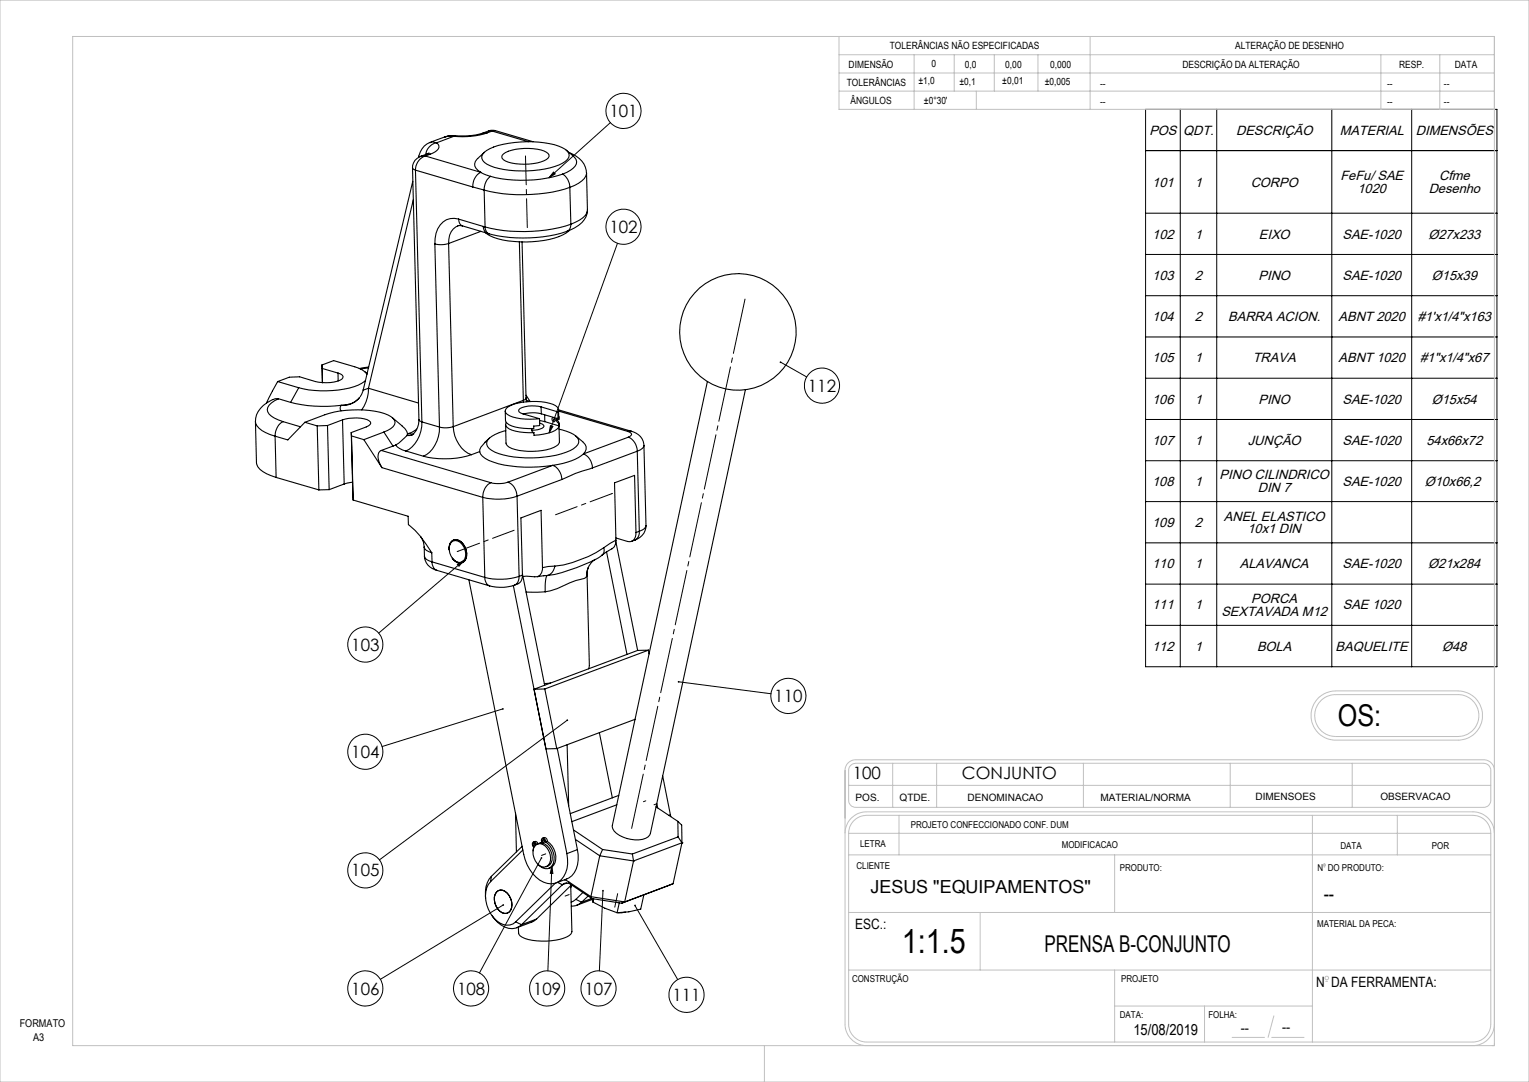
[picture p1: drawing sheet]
<svg xmlns="http://www.w3.org/2000/svg" width="420mm" height="297mm" viewBox="0 0 420 297" stroke-linecap="round" stroke-linejoin="round" font-family="sans-serif">
<g fill="none" stroke="#000" stroke-width=".27">
<path d="M167.7 33.7l-16.9 15.1M314.7 30h96.5v153h-96.5zM324.2 30v153M334.2 30v153M365.8 30v153M387.8 30v153M152 47.2l.5 .5-1.7 1.1zM314.7 58.5h96.5M411.2 41.3h-96.5M169.6 66.8l-18.8 52M314.7 69.8h96.5M214.4 99.4l7.2 4.1"/>
<path d="M314.7 81.2h96.5M314.7 92.5h96.5M151.2 116.8l.7 .2-1.1 1.8zM314.7 103.8h96.5M314.7 115.1h96.5M314.7 126.5h96.5M314.7 137.7h96.5M125.6 154.9l1.8-1-1.3 1.5zM127.4 153.9l-23.4 19.9M314.7 149h96.5M314.7 160.3h96.5M314.7 171.7h96.5"/>
<path d="M138.1 194.6l-33.1 10.3M155.8 197.7l-51.6 38.3M186.4 187.1l25.4 3.3M148.7 235.5l-17 31.6M151.6 237.7l-1.1 28.8M151.6 237.7l.3 2h-.7zM138.2 248.4l-33.7 20.4M165.6 244.5l-1 22M174.4 248.6l11.8 20.3"/>
<circle cx="171.3" cy="30.4" r="4.8"/>
<circle cx="171.3" cy="62.2" r="4.8"/>
<circle cx="225.8" cy="105.8" r="4.8"/>
<circle cx="100.4" cy="176.9" r="4.8"/>
<circle cx="216.6" cy="191" r="4.8"/>
<circle cx="100.4" cy="206.3" r="4.8"/>
<circle cx="100.4" cy="238.9" r="4.8"/>
<circle cx="100.4" cy="271.3" r="4.8"/>
<circle cx="129.4" cy="271.3" r="4.8"/>
<circle cx="150.3" cy="271.3" r="4.8"/>
<circle cx="164.4" cy="271.3" r="4.8"/>
<circle cx="188.6" cy="273.1" r="4.8"/>
</g>
<g fill="none" stroke="#c0c0c0" stroke-width=".27">
<path d="M0 0h420v297h-420zM20 10h390.5v277h-390.5zM230.5 15h180M230.5 10v20h180M251.1 15v15M262.1 15v10M273.1 15v10M285.1 15v10M299.4 10v20M379.3 15v15M395.5 15v15M230.5 25h180"/>
<path d="M230.5 20h180M268.2 25v5M362.2 191.6l2.1-1.5 1.8-.4 34.4-.1a6.8 6.8 0 0 1 6.7 6.8 6.8 6.8 0 0 1-6.7 6.8h-33.6a6.8 6.8 0 0 1-6.3-4.3 6.8 6.8 0 0 1 1.6-7.3zM363.1 192l1.5-.9 1.9-.4h34a5.8 5.8 0 0 1 5.7 5.7 5.8 5.8 0 0 1-5.7 5.8h-33.6a5.8 5.8 0 0 1-5.4-3.8 5.8 5.8 0 0 1 1.6-6.4zM233.1 215.6h176.4M233.5 210.3l.6-.5 1-.3h172.4l1.4 .5 .6 1.1v8.7l-.6 1.3-1.2 .5h-172.9l-1.2-.6-.5-1.2v-8.5zM245.2 209.5v12.1M257.3 209.5v12.1M297.6 209.5v12.1M337.9 209.5v12.1M371.4 209.5v12.1M410.5 211.5a2.89 2.89 0 0 0-3-2.9h-172.4a2.94 2.94 0 0 0-3 2.9v69.6a6 6 0 0 0 6 5.9"/>
<path d="M232.1 228.7a5.9 5.9 0 0 1 6-5.9h166.5a5.9 5.9 0 0 1 5.9 5.9M233.1 228.7a4.9 4.9 0 0 1 5-4.9h166.5a4.9 4.9 0 0 1 4.9 4.9M233.1 228.7v52.4a4.9 4.9 0 0 0 5 4.9h166.5a4.9 4.9 0 0 0 4.9-4.9v-52.4M233.1 234.7h176.4M233.1 228.7h176.4M246.9 223.8v10.9M306.2 234.7v15.8M360.5 223.8v62.2M363.7 237.9h.2M383.8 223.8v10.9M233.1 250.5h176.4M269.2 250.5v15.8"/>
<path d="M233.1 266.3h176.4M306.2 266.3v19.7M306.2 276.2h54.3M330.9 276.2v9.8M349.9 278.8l-1.6 6M364.2 269.4h.5M210 287v10M338.5 284.8h8.8M349.3 284.8h8.9M410.5 281.1a6 6 0 0 1-5.9 5.9"/>
<circle cx="363.8" cy="237.4" r=".24"/>
<circle cx="364.4" cy="268.5" r=".5"/>
</g>
<path d="M153.2 114.8l-1.2 .4M168 135.5l.3-.1M125.8 151.3l-.2 .1M146.7 231.9l.7-.2M148.8 234.8l1.1-.4M149.2 230.9l.7-.3M176.7 220.1l.7-.3M179.6 220.9l.7-.2M155.2 246l1.1-.4M169.7 245.3l-.8 3.7" fill="none" stroke="#000" stroke-width=".27" stroke-dasharray="15.2 1.3 1.3 1.3"/>
<path d="M144.8 62.5l-.5-19.7" fill="none" stroke="#000" stroke-width=".27" stroke-dasharray="15.2 1.3 1.3 1.3" stroke-dashoffset="7.3"/>
<path d="M168 135.5l-15.4 5.8M125.8 151.3l15.4-5.7" fill="none" stroke="#000" stroke-width=".27" stroke-dasharray="15.2 1.3 1.3 1.3" stroke-dashoffset="8.9"/>
<path d="M173.4 227.8l31.3-146.1" fill="none" stroke="#000" stroke-width=".27" stroke-dasharray="15.2 1.3 1.3 1.3" stroke-dashoffset="-.4"/>
<path d="M152 47.2l.5 .5-1.7 1.1zM151.2 116.8l.7 .2-1.1 1.8zM138 194.4v.4h.3l.1-.3-.3 .1 .2-.2zM125.6 154.9l1.8-1-1.3 1.5zM155.7 197.5a.24 .24 0 0 0-.1 .3 .24 .24 0 0 0 .3 .1 .24 .24 0 0 0 .1-.3l-.2 .1 .2-.1zM138.1 248.2l-.1 .4h.4v-.3l-.2 .1 .2-.2zM165.5 244.3a.24 .24 0 0 0 0 .4 .24 .24 0 0 0 .4-.1 .24 .24 0 0 0-.3-.3v.2v-.2zM148.6 235.4a.23 .23 0 0 0 0 .3 .23 .23 0 0 0 .3-.1 .23 .23 0 0 0 0-.3l-.2 .2 .2-.2zM151.6 237.7l.3 2h-.7zM186.3 186.9l-.1 .2h.2h-.2a.24 .24 0 0 0 .2 .3 .24 .24 0 0 0 .2-.4 .24 .24 0 0 0-.3-.1zM174.3 248.4a.24 .24 0 0 0 0 .4 .24 .24 0 0 0 .4-.2 .24 .24 0 0 0-.3-.3v.3zM214.2 99.3l.2 .1-.2-.1a.24 .24 0 0 0 .1 .4 .24 .24 0 0 0 .3-.3 .24 .24 0 0 0-.4-.1z" fill="#000"/>
<g fill="none" stroke="#000" stroke-width=".3">
<path d="M118.1 39.1a4.8 4.8 0 0 0-3.1 3.8M118.1 39.2l.6-.3 1.2 .3M119.9 39.2a1.35 1.35 0 0 1 .7 1.3 1.35 1.35 0 0 1-1 1.1l-1.4 .7M119.9 39.2a3.7 3.7 0 0 0-3 3.2M122.1 37.6l-4 1.5M124.6 37.4h-1.5l-.9 .3M124.6 37.4l-4.7 1.8M125 37.2l-2 .1-.8 .3M125 37.2l-.4 .2M132.7 36.5a19.2 19.2 0 0 1-7.7 .7M133.8 36.5a22.7 22.7 0 0 1-9.2 .9M133.8 36.5h-1.1"/>
<path d="M134.3 35.9l.9 .1M134.3 35.9l-1.6 .6M135.2 36l-1.4 .5M135.2 36l10 2.9M136 35.9h-1.7M136 35.8l-.8 .2M136 35.8l10.4 3.1M113.3 46.1l.2 .3 .6 .3M113.3 46.1l1.8 69.1 .8 .6M113.4 49.8l-13.6 57.3M113.5 54.9l-12.3 51.7M114.1 46.7l15.8 4.6"/>
<path d="M114.1 46.7l1.8 69.1M115 42.9v.3M115.5 43a3.1 3.1 0 0 0-2.2 3.1M116.8 42.8a4 4 0 0 0-2.7 3.9M116.8 42.8l15.3 4.5M117.1 42.3l-1.6 .6 1.3-.1M117.1 42.3h1.1M117.9 42l-.8 .3M118.2 42.3l-1.4 .5M129.9 51.3l3.1 .9M132.1 47.3l2.6 1.1M132.1 47.3a4.3 4.3 0 0 0-2.2 4"/>
<path d="M133 41.8a17.2 17.2 0 0 1 10-2.8 23.3 23.3 0 0 1 12.3 2 1.8 1.8 0 0 1 1.1 1.6 1.8 1.8 0 0 1-1.1 1.7 21.1 21.1 0 0 1-12.1 2.6 18.2 18.2 0 0 1-10.1-2.3 1.71 1.71 0 0 1-.1-2.8zM133 52.2l.2 10.1M133.1 41.8a5.8 5.8 0 0 0-2.7 3.2 2.61 2.61 0 0 0 1.7 2.3M134.7 48.4a4.6 4.6 0 0 0-1.7 3.8M138.3 42.3a13.3 13.3 0 0 1 9.3-1.3 4.5 4.5 0 0 1 3.2 1.5 1.62 1.62 0 0 1-1.4 1.6 15.7 15.7 0 0 1-10.5 .1 1.16 1.16 0 0 1-1-1.6zM154.6 47.8a36.8 36.8 0 0 1-19.9 .6M154.6 47.8a4.3 4.3 0 0 1 1.9 3.6M155.5 41.2a5.6 5.6 0 0 1 2.9 3.2 2.88 2.88 0 0 1-1.7 2.3l-2.1 1.1M156.3 41.9a6.4 6.4 0 0 1 4.8 5.5M156.5 51.4a43.6 43.6 0 0 1-23.5 .8M156.5 51.4l.3 10.2M161.1 47.4a3.3 3.3 0 0 1-2.2 2.9l-2.4 1.1"/>
<path d="M161.1 47.4l.3 10.2M161.4 57.6a5.4 5.4 0 0 1-3.6 5l-2 .9M161.4 57.6a3.1 3.1 0 0 1-2.2 2.8l-2.4 1.2M119.5 67l1.2 50.2M123.2 66.8a6.9 6.9 0 0 1-3.7 .2M123.2 66.8l1.3 50.3M126 60.1a4.8 4.8 0 0 0-6.2 4l-.3 2.9M126 60.1l.3 1.4 .8 .5M126 60.1l6.8 2.1M127.1 62a2.66 2.66 0 0 0-3.2 1.6l-.4 1-.3 2.2M127.1 62l6.7 2M132.1 63.5l-8.9 3.3"/>
<path d="M132.8 62.2l.3 1.2 .7 .6M132.8 62.2l.4 .1M133.2 62.3l.4 1.3 .7 .6M133.8 64l.5 .2M142.7 66.4l1.1 43.5M143.4 66.4l1.1 42.9-.2 .3-.5 .3M155.8 63.5a39.2 39.2 0 0 1-21.5 .7M156.4 63.2a14.9 14.9 0 0 1-8.6 3 23.9 23.9 0 0 1-13.9-1.9l-.6-.4M156.8 61.6a43.8 43.8 0 0 1-23.6 .7M156.8 61.6l-.3 1.3-.7 .6M70.2 115.7l.2 11.3a3.8 3.8 0 0 0 2.8 3l2.6 1.1M70.2 115.7a3.8 3.8 0 0 0 2.8 3l2.6 1"/>
<path d="M75.6 119.7l.2 11.4M76.3 104.7l-3.1 5.9M76.3 104.7l5.8 1.7M76.5 109.5a6.8 6.8 0 0 0-6 4.3l-.3 1.9M76.5 109.5a4.6 4.6 0 0 0-3.1 3 3 3 0 0 0 2 2.3l2.4 .9M76.5 109.5l3.3 1M77.8 115.7a4.3 4.3 0 0 0-2.2 4M77.8 115.7l4.7 1.5M79.8 110.5a37.7 37.7 0 0 0 13.9 .8M82.1 106.4l-2.3 4.1M83.7 115.9a37.5 37.5 0 0 1 9.7-3.1 26.9 26.9 0 0 1 13.2 1.1 2.26 2.26 0 0 1 1.8 2.7 5.1 5.1 0 0 1-3 2M83.7 115.9l3.4 1"/>
<path d="M83.7 115.9l-4.6 4.9-3.5-1.1M87.1 116.9l.5 17.6M88.4 100.2l3.3-1.2 5.7 1.7a5.5 5.5 0 0 1 3.4 2.1M88.4 100.2l.1 .9M88.4 100.2l.1 4.9M88.5 101.1l4.4 1.3M88.5 101.1l.1 4M90 116.8l-2.9 .1M90 116.8l.4 17.6M92.9 102.4l.7 .3 .6 .6a1.57 1.57 0 0 1-1.6 1.4l-3 .4a18 18 0 0 1-7.3-1.7l-2.8 .1-3.2 1.2M92.9 102.4v2.2M93.7 111.3l-.2 .5 .2 1"/>
<path d="M94.1 115.2a10.4 10.4 0 0 1 7.3 .3l.4 .7-.6 .7-4.7 1.8M94.1 115.2l-4.1 1.6M94.1 115.2l.4 17.7M95.8 111l-2.1 .3M96.5 118.7l.1 1M96.5 118.7l.5 18.6M96.6 119.7l.4 17.6M96.6 119.7l3.3 1M98.8 109.1a4.9 4.9 0 0 1-3.1 1.9M98.8 109.1a5.9 5.9 0 0 1-5.1 2.2M99.8 107l-.8 1.9M100.2 102l.7 .5"/>
<path d="M100.4 104.5a15.2 15.2 0 0 1-9.1 2.7h-5l-4.2-.8M101.2 106.6l-1.4 .5M101.2 106.6a9.8 9.8 0 0 1-1.9 5.9M101.2 101l-2.1 .3M101.2 106.6l13.7 4M101.3 100.7l-2.6 .5M105.4 118.6l-5.5 2.1M105.4 118.6l2.5 3.8M107.8 114.6l2.6 2.3M110.4 116.9l.8 .7 .7 1.4M111.8 119.6l-2.3 2-.8 .6M111.9 119v.1"/>
<path d="M111.9 119.1l-.1 .5M111.9 119l.1 .1M112 119.1h1.7M112 119.1h-.1M113.3 119.4l-1.5 .2M114.5 117.8l-1.4 .9-1.1 .4M115 115.2a4.7 4.7 0 0 1-1.9 4.2M115.9 115.8a8.5 8.5 0 0 1-4.4 8M115.9 115.8l4.8 1.4M120.7 117.2a8.6 8.6 0 0 1-4.4 8M124.5 117.1a6.9 6.9 0 0 1-3.8 .1M124.5 117.1a8.5 8.5 0 0 0 5 7.7"/>
<path d="M138.8 112.8l.1 2.6a2.26 2.26 0 0 0 1.7 1.5l2.1 .5 3.9 .2v-.7l1.6-.1v-1.9M139.1 116a.97 .97 0 0 0 .2 1.3 11.2 11.2 0 0 0 7.3 1.5M143.8 109.9l-19.3 7.2M143.8 109.9v.5M144.5 108.5l1.1 1.7M144.5 109.3l.2 1M144.6 109.9l1.1 .3M146.4 117.6a.6 .6 0 0 0-.4 .7 .6 .6 0 0 0 .6 .5M148.2 115.5l1.4 .2M148.2 116.2a1.35 1.35 0 0 1 1.2 .8 3.9 3.9 0 0 1-3.4 1.1M148.6 111.7a7.5 7.5 0 0 0-6 .7v.7l.4 .2 5.2 1.6M148.6 111.7l4.6 1.4"/>
<path d="M148.6 111.7l.1 1.9M148.7 113.6l-2.7-.3-2.2 .3M148.7 113.6l4.6 1.3M149.6 113.8v1.9M149.6 115.7l4 1.2M151.7 114.7a.55 .55 0 0 1 .7 .4 .55 .55 0 0 1-.4 .7l-.3-.5zM152.9 115.3l.2 .1M153 115.2l.1 .2M153.1 115.4l.4 .8M153.1 115.4l-.1 .1M153.2 113.1l.2-.5a1.85 1.85 0 0 0-1.5-1.6 17.7 17.7 0 0 0-12.3 .7 1.17 1.17 0 0 0-.8 .9 1.17 1.17 0 0 0 .6 1.2 14.6 14.6 0 0 0 8.8 1.1M153.2 113.1l.1 1.8"/>
<path d="M153.3 114.9l.2-.5v.7a.5 .5 0 0 0-.6 .3 .5 .5 0 0 0 .3 .6l.3 .2M153.5 112.9l18.9 5.5M153.5 115l-.1-2.5 20.1 5.9M153.5 116.2l.2 5.1a2.02 2.02 0 0 1-1.6 1.5 17.5 17.5 0 0 1-12.2 0l-.5-.4-.4-.8-.1-5.1M153.5 116.2l.1 .7M153.6 116.9a3.4 3.4 0 0 1-3.1 2l-3.8 .6-.1-.7M153.6 117.8l.8 .2a8 8 0 0 1 4.3 2.3 1.71 1.71 0 0 1-.5 2.3 19 19 0 0 1-10.2 3 25 25 0 0 1-13-2 2.04 2.04 0 0 1-1.3-2 2.04 2.04 0 0 1 1.4-1.9l2.1-1 1.7-.5M158.2 119.7a7.4 7.4 0 0 1 2.8 2.9l-.2 1.4-.5 .6M172.4 118.4l1 .6a.78 .78 0 0 1-.8 1M173.5 118.4a4.2 4.2 0 0 1 3.4 3.9M173.5 118.4h-1.1M194.3 104.7l-26.1 121.9a3.5 3.5 0 0 0 2.9 3.2 8 8 0 0 0 6.9 0l.6-1 26.2-121.8"/>
<path d="M75.8 131.1l11.8 3.4M90.4 134.4l-2.8 .1M94.5 132.9l-4.1 1.5M96.8 132.4l-2.3 .5M97 137.3l15.1 4.4 .1 2.3a23.5 23.5 0 0 1 6.4 7.7M99.9 120.7l5 7.7M104.7 123.6a2.34 2.34 0 0 0-.6 3.2l.8 1.6M104.7 123.6l30.1 8.9M104.9 128.4l27.7 8.1M107.9 122.4l-3.2 1.2M108.7 122.2l-.8 .2M108.7 122.2a4.9 4.9 0 0 0 2.8 1.6"/>
<path d="M111.5 123.8l4.8 1.4M129.5 124.8a24 24 0 0 1-13.2 .4M131.8 124a3.9 3.9 0 0 0 2.5 2.4 34.6 34.6 0 0 0 17.5 1.3M131.8 124l-2.3 .8M132.6 136.5l.6 22M134.4 120.3l-2.3 2.5-.3 1.2M134.8 132.5a4.3 4.3 0 0 0-2.2 4M139.5 132.4a8.8 8.8 0 0 1-4.7 .1M139.5 132.4a4.2 4.2 0 0 1 2.5 3.8M142 136.2a17.3 17.3 0 0 1-9.4 .3M142 136.2l.6 22M151.8 127.7a4.3 4.3 0 0 1 2.5 3.9"/>
<path d="M151.8 127.7l-12.3 4.7M154.3 131.6l-12.3 4.6M160.3 124.6a16.1 16.1 0 0 1-8.5 3.1M160.3 124.6a4.2 4.2 0 0 1 2.4 3.8M162.7 128.4l-.7 .3a35.4 35.4 0 0 0-7.7 2.9M172.6 120a4.1 4.1 0 0 1 2.4 3.9M172.6 120l-12.3 4.6M175 123.9l-12.3 4.5M175 123.9l.6 21.9M176.9 122.3a2.19 2.19 0 0 1-1.9 1.6M176.9 122.3l.5 21.9M115.5 147.3a4.5 4.5 0 0 1 1 2.9"/>
<path d="M116.6 152.7a4.2 4.2 0 0 0 3.4 3.9M116.6 152.7a1.52 1.52 0 0 0 1.2 1.2l.9 .3M118.6 151.7a2.35 2.35 0 0 1-2.1-1.5l.1 2.5M118.6 151.7l.1 2.5M118.7 154.2v.6a2.19 2.19 0 0 0 1.3 1.8M118.7 154.2l14.5 4.3M120 156.6l14.5 4.2M123.4 150.9a2.05 2.05 0 0 1 .5-2.1 2.05 2.05 0 0 1 2.1-.5 4.2 4.2 0 0 1 1.6 5.7 2.16 2.16 0 0 1-3.3-.7M123.4 150.9v.1M124 148.8a2.31 2.31 0 0 1 3.5 1.4 2.98 2.98 0 0 1-.7 4.1 2.84 2.84 0 0 1-3.3-2.5 2.99 2.99 0 0 1 .5-3zM124.2 153.2l.1 .1M128.8 159.2l15.1 75.4a9.9 9.9 0 0 0 6.5 7.9 4.5 4.5 0 0 0 5.4-4.1l.1-1.3-.2-2.8"/>
<path d="M133.2 158.5v.6a2.19 2.19 0 0 0 1.3 1.7M142.6 158.2a17.8 17.8 0 0 1-9.4 .3M142.6 158.2v.6a2.03 2.03 0 0 1-1.3 1.8M143.5 157.9v.6a2.38 2.38 0 0 1-2.2 2.1M143.5 157.5l6.1 30.6M143.5 157.9l-.9 .3M149 155.8a2.15 2.15 0 0 1-2.1 2.5h-3.2M149 155.8l-.4-15.7-5.5 2.1 .4 15.7M149.4 158l-1.8 .3M150.3 158a8.9 8.9 0 0 0-.5 4.5M150.3 158h-1M152.4 155.4l-3.4 .4"/>
<path d="M152.4 155.4a2.89 2.89 0 0 1-2.1 2.6M161.1 158.2l-.6 .6a23.6 23.6 0 0 0-7.4 2.8l-3.3 .9M161.1 158.2l.2-.7 .6 25.2-.3 .9M161.5 155.9l-.2 1.6M161.5 155.9l-.4 2.3M163.4 153.6l-.1 .1a4.5 4.5 0 0 0-1.8 2.2M163.4 153.6a45.5 45.5 0 0 1-13.1 4.4M163.5 153.5l-.1 .1M165.5 152.3h-.1M165.5 152.3l-2 1.3M165.8 150.4a30.1 30.1 0 0 1-13.4 5M165.8 150.4l.1 1.1-.4 .8"/>
<path d="M166.6 151.5l5.6 28.1M168.1 150.7l-2.7 1.6M169.2 148.6l6 29.9M169.2 148.3l-3.4 2.1M169.2 148.3a2.14 2.14 0 0 1-1.1 2.3M174.4 148.3l-.9 .3M174.7 146.2a1.98 1.98 0 0 1-2.3 2.4l-3.2-.9M174.7 146.2l-.4-15.7-5.5 2 .4 15.8M175.6 145.8a2.37 2.37 0 0 1-1.2 2.5M175.6 145.8l-.9 .4M177.4 144.2a4.2 4.2 0 0 1-3 4.1M177.4 144.2a2.08 2.08 0 0 1-1.8 1.6"/>
<path d="M141 160.7l14.7 73.6M141.3 160.6l-.7 .3a12.5 12.5 0 0 1-6.1-.1M149.8 162.5h-5.3M175.2 178.5l-28.5 10.7 2.9-.1M178.1 178.5h-2.9M178.1 178.5l-28.5 10.6M178.1 178.5l.2 1M149.6 189.1l3.3 16.4M151.2 187.5l-1.7 .1M174.4 197.4l-21.5 8.1M152.9 205.5l-2.9 .1M153.1 205.4l5.5 27.8"/>
<path d="M155.8 204.4l.4 16.8M164.6 201.1l3.6 17.9M170 218.3l-13.4 5M182 213l2.1 10.7M141.6 223.2l.3 10.6M143.4 232.3l-8.4 8.3M143.6 233.3l-8.8 8.7M146.5 231.1l.8-.1 .5 .6M146.9 231.6l.2 .4a.34 .34 0 0 0-.2-.4 .34 .34 0 0 0-.4 .1l.4 .6M147.3 231.8a2.62 2.62 0 0 1 3.5 1.9 3.1 3.1 0 0 1-.7 4.2 2.89 2.89 0 0 1-3.4-2.4 3.2 3.2 0 0 1 .6-3.7zM147.4 231.8l-.3-.5-.5-.2a.8 .8 0 0 0 0 1.4l-.2 1.1M147.7 231.7a2.32 2.32 0 0 1 3.1 1.1 3.9 3.9 0 0 1 .2 4.6l-1 .5"/>
<path d="M148.4 231.4l.5-.2zM149 231.3l-.2 .1M149 230.1l.8-.2 .4 .4 .2 .7M149 230.5a.36 .36 0 0 1 .6 .3 .36 .36 0 0 1-.4 .4zM149.4 230.5l.2 .5M149.9 231.1a5.1 5.1 0 0 1 1.7 6.6 2.38 2.38 0 0 1-3.8-.4M149.9 231.1l-.4-.8a.44 .44 0 0 0-.7 .1v.5l.2 .6M150.4 231a5 5 0 0 1 1.7 6.5l-.5 .5-.9 .4M150.4 231l-.5 .1M157.6 227.8l7.9 5.4M158.1 230.4l6.6 4.5M158.6 233.2a7.3 7.3 0 0 1-2.3 7.8l-3.5 1.4"/>
<path d="M158.6 233.2l-2.9 1.1M164.7 234.9l9.3 1.4M164.7 234.9l-2.4 11.2M165.5 233.2l8.2 1.2M165.5 233.2l-.8 1.7M169.4 220.9l-12.3 4.6M173.7 234.4l.3 1.9M174 236.3h.1M174 236.3l-2.4 11.3M180.2 221.5l6 4M180.4 220.6l.3 1.2M184.1 223.7l.2 .5"/>
<path d="M184.1 223.7l-.3 .1M186.2 225.5l.1 4.2M186.2 225.5l1.1 1v4.8M186.3 229.7l-12.6 4.7M186.3 229.7l1 1.6M187.3 231.3h.1M187.3 231.3l-13.3 5M187.3 231.3l-2.4 11.3M134.8 242a7.7 7.7 0 0 0 .7 9.8 4.2 4.2 0 0 0 6.1 1.2M135 240.6a7.2 7.2 0 0 0-1.6 6M135 240.6l-.2 1.4M135.2 251.4a6.5 6.5 0 0 0 6.4 3.4l1.7-1"/>
<path d="M136.3 245a2.14 2.14 0 0 1 3.5 .7 3.8 3.8 0 0 1 .1 4.6 2.37 2.37 0 0 1-3.6-1.4 4 4 0 0 1 0-3.9zM136.4 244.8a2.25 2.25 0 0 1 3.5 1.2 3.5 3.5 0 0 1-.2 4.5 2.58 2.58 0 0 1-3.5-1.8 3.7 3.7 0 0 1 .2-3.9zM141.6 253l1.7 .8M147.4 252.3l-.8 .6-4.7 1.8M147.4 252.3l-4.1 1.5M152.5 242.5l-10.9 10.5M153.2 242.2l1.3 .6M154.5 242.8l-11.2 11M155 241.5l1.1 .5M155.7 242.4l-1.2 .4M156.1 242l6.2 4.1M156.1 242l.7 .8"/>
<path d="M156.8 243.1l.3 12.6a1.8 1.8 0 0 1-1.4 1.5 17.2 17.2 0 0 1-12.2 .1l-.9-.8-.2-2M156.8 242.8a1.8 1.8 0 0 0-2.3 0M156.8 242.8l5.8 3.9M157 242.9l-9.6 9.4M157.1 243l-.3 .7M158.2 246.9l-1.3 .7M158.2 246.9l1.6 .7M159.8 247.6a3.8 3.8 0 0 1-2.9 1.1M160.1 245l-1.9 1.9M161.5 246l-1.7 1.6M162.3 246.1l9.3 1.5M162.3 246.1l.3 .6"/>
<path d="M162.5 246.6l-2.7 1M162.6 246.7l8.2 1.2M162.8 246.7l.1 .9M162.9 246.8l-4.5 1.7M162.9 247.6l3.3 1.7 3.3 1.2M163.1 246.7l-.2 .9M170.1 247.8l-.6 2.7M171.6 247.6l-.8 .3M171.8 250.4l-2 .1M176.8 245.7l-.8 3.9-3.3 .7-3.2 .2M184.9 242.6l-13.3 5M184.9 242.6l-14.1 5.3"/>
<circle cx="202.7" cy="91.1" r="16"/>
</g>
<text font-size="9.4" x="247.7" y="261.5">1:1.5</text>
<text font-size="8.2" x="367.5" y="199.2">OS:</text>
<text font-size="6.3" x="286.9" y="261.2">PRENSA B-CONJUNTO</text>
<text font-size="5.9" x="363.6" y="247.3">--</text>
<text font-size="4.9" x="239.1" y="245">JESUS &quot;EQUIPAMENTOS&quot;</text>
<g font-size="4.7">
<text x="167.4" y="32.1">101</text>
<text x="167.4" y="63.9">102</text>
<text x="221.9" y="107.5">112</text>
<text x="96.5" y="178.6">103</text>
<text x="212.7" y="192.7">110</text>
<text x="96.5" y="208">104</text>
<text x="234.3" y="213.9">100</text>
<text x="264.2" y="213.9">CONJUNTO</text>
<text x="96.5" y="240.6">105</text>
<text x="96.5" y="273">106</text>
<text x="125.5" y="273">108</text>
<text x="146.4" y="273">109</text>
<text x="160.5" y="273">107</text>
<text x="184.7" y="274.7">111</text>
</g>
<text font-size="4.2" x="311.3" y="284.2">15/08/2019</text>
<g font-size="4.1">
<text x="340.8" y="283.4">--</text>
<text x="352.2" y="283.2">--</text>
</g>
<g font-size="3.9">
<text x="234.9" y="255.1">ESC.:</text>
<text x="361.5" y="271">N DA FERRAMENTA:</text>
</g>
<g font-size="3.7">
<text x="315.7" y="37">POS</text>
<text x="325" y="37">QDT.</text>
<text x="339.5" y="37">DESCRIÇÃO</text>
<text x="368" y="37">MATERIAL</text>
<text x="388.9" y="37">DIMENSÕES</text>
<text x="316.5" y="51.2">101</text>
<text x="328.2" y="51.2">1</text>
<text x="343.6" y="51.2">CORPO</text>
<text x="368.2" y="49.5">FeFu/ SAE</text>
<text x="372.9" y="53">1020</text>
<text x="392.5" y="53">Desenho</text>
<text x="395.3" y="49.5">Cfme</text>
<text x="316.5" y="65.5">102</text>
<text x="328.2" y="65.5">1</text>
<text x="345.8" y="65.5">EIXO</text>
<text x="368.8" y="65.5">SAE-1020</text>
<text x="392.4" y="65.5">Ø27x233</text>
<text x="316.5" y="76.8">103</text>
<text x="328.2" y="76.8">2</text>
<text x="345.7" y="76.8">PINO</text>
<text x="368.8" y="76.8">SAE-1020</text>
<text x="393.3" y="76.8">Ø15x39</text>
<text x="316.5" y="88.1">104</text>
<text x="328.2" y="88.1">2</text>
<text x="337.4" y="88.1">BARRA ACION.</text>
<text x="367.7" y="88.1">ABNT 2020</text>
<text x="389.4" y="88.1">#1'x1/4&quot;x163</text>
<text x="316.5" y="99.4">105</text>
<text x="328.2" y="99.4">1</text>
<text x="344.1" y="99.4">TRAVA</text>
<text x="367.7" y="99.4">ABNT 1020</text>
<text x="390.1" y="99.4">#1&quot;x1/4&quot;x67</text>
<text x="316.5" y="110.8">106</text>
<text x="328.2" y="110.8">1</text>
<text x="345.7" y="110.8">PINO</text>
<text x="368.8" y="110.8">SAE-1020</text>
<text x="393.3" y="110.8">Ø15x54</text>
<text x="316.5" y="122.1">107</text>
<text x="328.2" y="122.1">1</text>
<text x="342.8" y="122.1">JUNÇÃO</text>
<text x="368.8" y="122.1">SAE-1020</text>
<text x="391.8" y="122.1">54x66x72</text>
<text x="335" y="131.6">PINO CILINDRICO</text>
<text x="316.5" y="133.4">108</text>
<text x="328.2" y="133.4">1</text>
<text x="345.5" y="135.1">DIN 7</text>
<text x="368.8" y="133.4">SAE-1020</text>
<text x="391.4" y="133.4">Ø10x66,2</text>
<text x="336.2" y="142.9">ANEL ELASTICO</text>
<text x="316.5" y="144.6">109</text>
<text x="328.2" y="144.6">2</text>
<text x="342.7" y="146.4">10x1 DIN</text>
<text x="316.5" y="156">110</text>
<text x="328.2" y="156">1</text>
<text x="340.6" y="156">ALAVANCA</text>
<text x="368.8" y="156">SAE-1020</text>
<text x="392.3" y="156">Ø21x284</text>
<text x="316.5" y="167.3">111</text>
<text x="328.2" y="167.3">1</text>
<text x="343.7" y="165.5">PORCA</text>
<text x="368.9" y="167.3">SAE 1020</text>
<text x="335.5" y="169.1">SEXTAVADA M12</text>
<text x="316.5" y="178.6">112</text>
<text x="328.2" y="178.6">1</text>
<text x="345.3" y="178.6">BOLA</text>
<text x="366.9" y="178.6">BAQUELITE</text>
<text x="396.1" y="178.6">Ø48</text>
</g>
<g font-size="3">
<text x="5.4" y="281.8">FORMATO</text>
<text x="9.1" y="285.7">A3</text>
</g>
<g font-size="2.8">
<text x="235" y="219.8">POS.</text>
<text x="247.1" y="219.8">QTDE.</text>
<text x="265.8" y="219.8">DENOMINACAO</text>
<text x="302.3" y="219.8">MATERIAL/NORMA</text>
<text x="344.9" y="219.7">DIMENSOES</text>
<text x="379.2" y="219.5">OBSERVACAO</text>
</g>
<g font-size="2.7">
<text x="244.4" y="13.5">TOLERÂNCIAS NÃO ESPECIFICADAS</text>
<text x="339.3" y="13.5">ALTERAÇÃO DE DESENHO</text>
<text x="232.6" y="23.5">TOLERÂNCIAS</text>
<text x="233.1" y="18.7">DIMENSÃO</text>
<text x="252.3" y="23.1">±1,0</text>
<text x="255.9" y="18.4">0</text>
<text x="263.5" y="23.3">±0,1</text>
<text x="265.1" y="18.5">0,0</text>
<text x="275.3" y="23.2">±0,01</text>
<text x="276.2" y="18.6">0,00</text>
<text x="287" y="23.2">±0,005</text>
<text x="288.5" y="18.6">0,000</text>
<text x="302.2" y="23.8">--</text>
<text x="324.8" y="18.6">DESCRIÇÃO DA ALTERAÇÃO</text>
<text x="381" y="23.8">--</text>
<text x="384.3" y="18.6">RESP.</text>
<text x="396.6" y="23.8">--</text>
<text x="399.7" y="18.6">DATA</text>
<text x="233.6" y="28.6">ÂNGULOS</text>
<text x="253.8" y="28.5">±0°30'</text>
<text x="302.2" y="28.8">--</text>
<text x="381" y="28.8">--</text>
<text x="396.6" y="28.8">--</text>
</g>
<g font-size="2.6">
<text x="250.2" y="227.2">PROJETO CONFECCIONADO CONF. DUM</text>
<text x="236.3" y="232.6">LETRA</text>
<text x="291.6" y="232.7">MODIFICACAO</text>
<text x="368.2" y="233">DATA</text>
<text x="393.3" y="233">POR</text>
<text x="235.3" y="238.5">CLIENTE</text>
<text x="307.6" y="239">PRODUTO:</text>
<text x="361.9" y="239">N DO PRODUTO:</text>
<text x="361.8" y="254.4">MATERIAL DA PECA:</text>
<text x="234" y="269.6">CONSTRUÇÃO</text>
<text x="308" y="269.6">PROJETO</text>
<text x="307.6" y="279.5">DATA:</text>
<text x="331.9" y="279.5">FOLHA:</text>
</g>
</svg>
